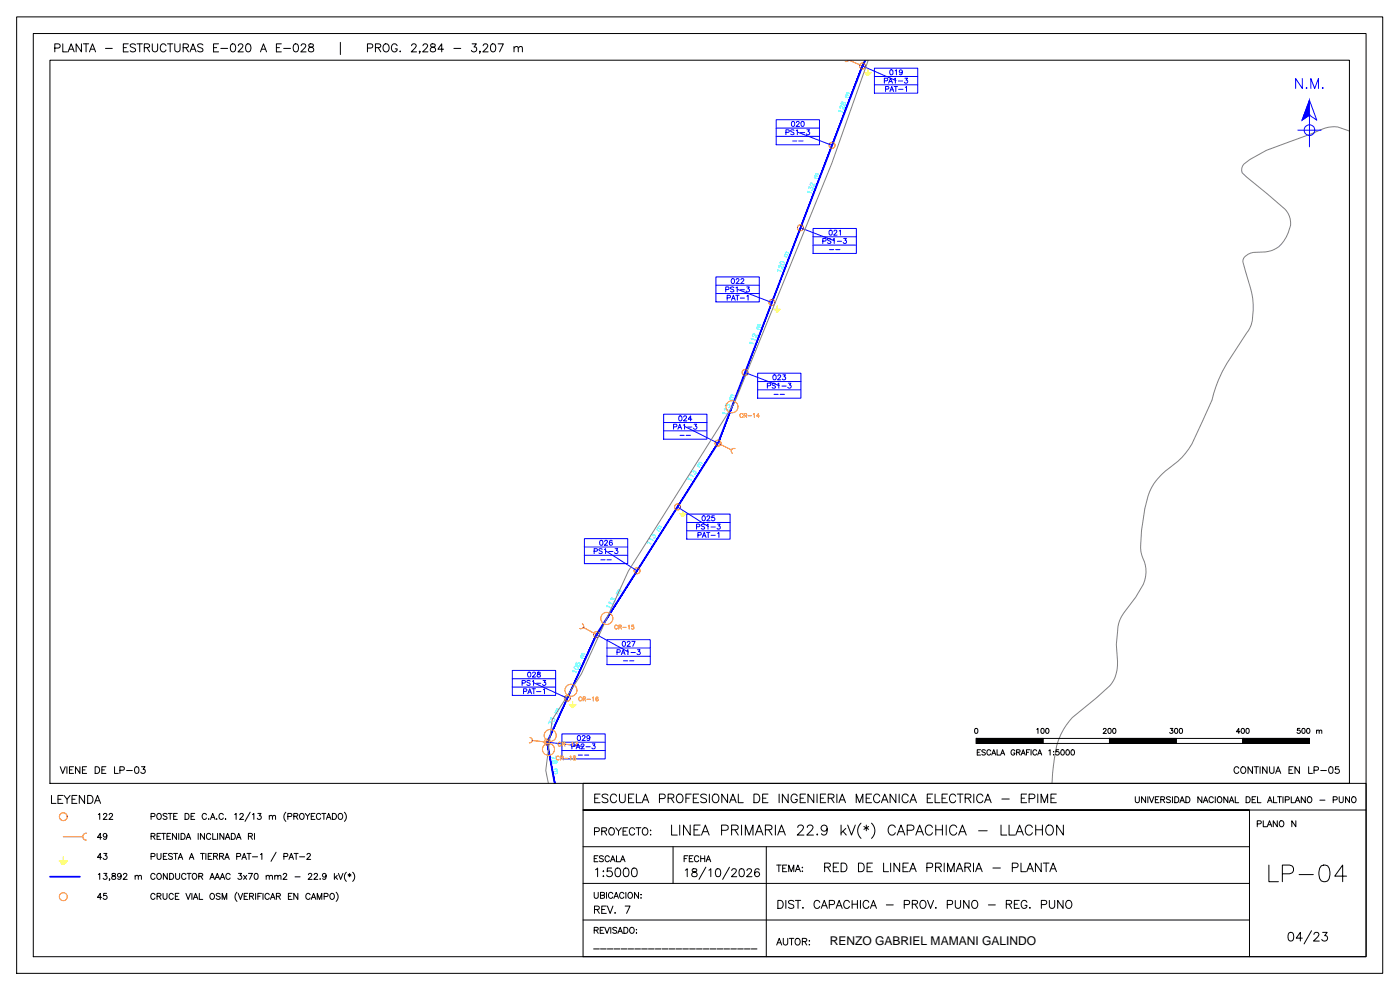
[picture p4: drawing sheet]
<svg xmlns="http://www.w3.org/2000/svg" width="420mm" height="297mm" viewBox="0 0 420 297" stroke-linecap="round" stroke-linejoin="round" font-family="sans-serif">
<!-- layer: RP_CONDUCTOR -->
<path d="M164.1 222.7l2.2 12.3h.3zM164.1 222.7h.2l2.3 12.3zM178.9 190.3l-14.8 32.4h.2zM178.9 190.3l.2 .2-14.8 32.2zM215.4 132.9l-36.5 57.4 .2 .2zM215.4 132.9l.2 .1-36.5 57.5zM258.7 19.8l-43.3 113.1 .2 .1zM258.7 19.8l.3 .1-43.4 113.1zM259.6 18.1l-.9 1.7 .3 .1zM259.6 18.1h.2l-.8 1.8z" fill="#00f" stroke="#00f" stroke-width=".3"/>
<!-- layer: RP_POSTE -->
<g fill="none" stroke="#f00" stroke-width=".3">
<circle cx="258.8" cy="19.8" r=".9"/>
<circle cx="249.7" cy="43.6" r=".9"/>
<circle cx="240.2" cy="68.3" r=".9"/>
<circle cx="231.7" cy="90.8" r=".9"/>
<circle cx="223.6" cy="111.8" r=".9"/>
<circle cx="215.5" cy="133" r=".9"/>
<circle cx="203.3" cy="152.1" r=".9"/>
<circle cx="191.2" cy="171.3" r=".9"/>
<circle cx="179" cy="190.4" r=".9"/>
<circle cx="170.3" cy="209.5" r=".9"/>
<circle cx="164.2" cy="222.7" r=".9"/>
<circle cx="19" cy="245" r="1.17"/>
</g>
<!-- layer: RP_RETENIDA -->
<path d="M254.7 18.1l-.6 .4-.4-.1M254.9 18.1l3.9 1.7M215.5 133l4 2M220.6 134.6a.79 .79 0 0 0-1.1 .4 .79 .79 0 0 0 .4 1M174.8 187.2a.79 .79 0 0 1 .3 1 .79 .79 0 0 1-1.1 .3M175.1 188.2l3.9 2.2M159 221.3a.79 .79 0 0 1 .7 .9 .79 .79 0 0 1-.8 .7M159.7 222.2l4.5 .5M19 251h5.8M25.9 250a1.05 1.05 0 0 0-1.1 1 1.05 1.05 0 0 0 1.1 1.1" fill="none" stroke="#f00" stroke-width=".3"/>
<!-- layer: RP_PTIERRA -->
<g fill="none" stroke="#ff0" stroke-width=".3">
<path d="M259.4 21.8h2M259.8 22.2h1.3M260.1 22.6h.6M260.4 20.8v1M232.2 92.8h2.1M232.6 93.2h1.3M232.9 93.6h.7M233.2 91.8v1M203.9 154.1h2M204.3 154.5h1.3M204.6 154.9h.6M204.9 153.1v1"/>
<path d="M170.9 211.5h2M171.2 211.9h1.3M171.6 212.3h.5M171.9 210.5v1M17.7 258.3h2.6M18.1 258.9h1.7M18.6 259.4h.8M19 257.1v1.2"/>
</g>
<!-- layer: RP_CUADROPOSTE -->
<g fill="none" stroke="#00f" stroke-width=".3">
<path d="M258.8 19.8l10.1 4.4M232.9 35.9h13v7.5h-13zM232.9 38.4h13M239.4 39.7l10.3 3.9M262.4 20.5h13v7.4h-13zM262.4 23h13M262.4 25.4h13M232.9 40.9h13M240.2 68.4l10.3 3.9M244 68.5h13v7.5h-13zM244 71h13M244 73.5h13"/>
<path d="M214.9 83.1h13v7.5h-13zM214.9 85.6h13M214.9 88.1h13M221.4 86.8l10.2 4M223.6 111.8l10.3 3.9M227.4 112h13v7.5h-13zM227.4 114.5h13M227.4 117h13M199.2 124.3h13v7.5h-13zM199.2 126.8h13M199.2 129.3h13M205.7 128l9.8 5"/>
<path d="M203.3 152.1l9.3 5.9M206.1 154.2h13v7.6h-13zM206.1 156.8h13M206.1 159.3h13M175.4 161.6h13v7.5h-13zM175.4 164.1h13M175.4 166.6h13M181.9 165.4l9.3 5.9M179 190.4l9.7 5.3M182.2 191.9h13v7.5h-13zM182.2 194.4h13M182.2 196.9h13"/>
<path d="M153.8 201.2h13v7.4h-13zM153.8 203.7h13M153.8 206.1h13M160.3 204.9l10 4.6M164.2 222.7l10.9 1.3M168.6 220.2h13v7.5h-13zM168.6 222.7h13M168.6 225.2h13"/>
</g>
<!-- layer: RP_VANO -->
<g fill="none" stroke="#0ff" stroke-width=".3">
<path d="M251.8 33.5l-.1-.4 1.2 .5M252.7 30.6l-.2 .6 .3 .1a.53 .53 0 0 1 .4-.5 .53 .53 0 0 1 .6 .2l-.2 .6h-.4l-.2-.9zM253.4 32.1l-.3 .8-.7-1.1-.4 .3 .2 .4M253.7 29l.8 .3M254.7 28.7l-.7-.3-.2 .3 .1 .4M255 28l-.8-.2-.2 .3 .2 .4M242.5 57.8l-.2-.4 1.3 .5M242.7 56.6l.2-.6 .3 .5a.43 .43 0 0 1 .5-.3 .43 .43 0 0 1 .3 .5 .43 .43 0 0 1-.4 .4M244.4 53.3l.8 .3M244.6 55.2l-.3 .8-.6-1.1-.5 .1 .2 .6M245.4 52.9l-.7-.2-.2 .3 .1 .4M245.7 52.3l-.8-.2v.6"/>
<path d="M234.3 78.5a.65 .65 0 0 1 .9 .1 .65 .65 0 0 1 0 .8 .66 .66 0 0 1-.8-.1 .66 .66 0 0 1-.1-.8zM235.1 79.9l-.3 .9-.7-1.2-.4 .4 .2 .3M235.4 76.9l.8 .3M236.4 76.5l-.8-.2-.1 .3 .1 .3M236.6 75.9l-.7-.2-.2 .2 .1 .4M227 98.6l.8 .3M228.1 98.2l-.8-.2-.2 .3 .2 .4M228.3 97.6l-.7-.2-.2 .2 .1 .4M233.4 81.4l-.1-.4 1.2 .4M218.9 119.7l.9 .3M220 119.3l-.8-.2v.6M220.3 118.7l-.8-.2-.2 .2 .1 .4"/>
<path d="M225.1 103.1l-.1-.4 1.2 .5M225.6 101.9l-.2-.4 1.3 .5M227.2 100.5l-.3 .8-.7-1.1-.4 .3 .2 .4M209.3 139.7l.7 .5M210.4 139.6l-.8-.3-.1 .6M210.7 139.1l-.7-.4-.2 .6M217 124.2l-.1-.4 1.2 .5M217.5 123l-.1-.4 1.2 .5M217.7 121.8l.2-.6 .3 .5a.43 .43 0 0 1 .8-.1 .43 .43 0 0 1-.4 .7M197.1 158.9l.7 .5M198.2 158.8l-.7-.4-.2 .2v.4M198.6 158.2l-.8-.4-.1 .7"/>
<path d="M206.5 143.8l-.1-.4 1.1 .7M207.1 142.7v-.3l1.1 .6M207.6 141.6l.3-.6 .2 .6a.44 .44 0 0 1 .8 .1 .44 .44 0 0 1-.5 .6M183.2 179.9l.4-.6 .2 .6a.43 .43 0 0 1 .8 .1 .43 .43 0 0 1-.5 .6M184.9 178l.8 .5M186 177.9l-.7-.3-.2 .6M186.4 177.4l-.7-.4-.2 .2v.4M194.3 162.9v-.4l1.1 .7M195 161.9l-.1-.4 1.1 .7M195.4 160.7l.4-.5 .2 .6a.43 .43 0 0 1 .5-.2 .43 .43 0 0 1 .2 .6 .43 .43 0 0 1-.5 .2M172.5 199.9a.66 .66 0 0 1 .9 .1 .66 .66 0 0 1 0 .9 .65 .65 0 0 1-.8-.2 .65 .65 0 0 1-.1-.8zM173 198.7l-.2 .6 .4 .3a.46 .46 0 0 1 .3-.7 .46 .46 0 0 1 .6 .4 .46 .46 0 0 1-.4 .5"/>
<path d="M174.2 197.2l.8 .4M175.3 196.9l-.8-.2-.1 .6M175.5 196.3l-.7-.2-.1 .6M182.2 182.1l-.1-.4 1.1 .7M182.8 181v-.4l1.1 .7M164.6 217.1l.3-.7 1 1.1M165.1 215.9l.3-.6 .3 .5a.43 .43 0 0 1 .8 0 .43 .43 0 0 1-.4 .6M166.6 213.8l.7 .4M167.6 213.6l-.7-.3-.2 .2 .1 .4M167.9 212.9l-.7-.2-.1 .6M172 201.6l-.1-.4 1.2 .5"/>
</g>
<!-- layer: VIAS -->
<path d="M260.6 18.1l-10.9 30.8-29.3 72-31.8 50.5-14.1 30.8-8.8 13.7-1.9 15.2 .8 3.9M405 39.3a8.9 8.9 0 0 0-7.4-.9l-4 1.8-13.6 4.9-4.9 2.8-1.8 1.4a2.64 2.64 0 0 0-.5 2.5l12.7 10.9a6 6 0 0 1 1.1 7.1 7.8 7.8 0 0 1-6.8 5.8 7.7 7.7 0 0 0-6 1.2 2 2 0 0 0-.8 1.8l.9 3.1a29.9 29.9 0 0 1 2.2 11.3 11.4 11.4 0 0 1-1.4 6.1 78.5 78.5 0 0 0-9 14.9l-2 6.1-6 13.1a23.6 23.6 0 0 1-8 8.2 16.9 16.9 0 0 0-6.1 11.2 45.9 45.9 0 0 0-1.2 13l.2 .9a9.9 9.9 0 0 1 .5 8.9l-2.3 3.8-3.5 4.7a9.2 9.2 0 0 0-1.9 5.3l-.4 4.2a20.1 20.1 0 0 1-.1 9l-.8 2-1 1.3-4 3.7-7.3 5.9-.9 1.1a20.1 20.1 0 0 0-4.4 11l-.8 7.6" fill="none" stroke="#808080" stroke-width=".3"/>
<!-- layer: CRUCES -->
<g fill="none" stroke="#ff7f00" stroke-width=".3">
<path d="M174.6 209.4a.49 .49 0 0 0-.7-.2 .49 .49 0 0 0-.2 .7 .45 .45 0 0 0 .4 .4 .45 .45 0 0 0 .5-.3M175 209.7l.7-.1v-.4l-.7-.1v1.2M175.4 209.7l.4 .6M176.2 209.8h1M177.8 209.3l.3-.2v1.2M179.5 209.3l-.1-.1a.53 .53 0 0 0-.7 .5 .53 .53 0 0 0 .8 .4 .38 .38 0 0 0-.2-.5 .38 .38 0 0 0-.5 .3M169.4 227.5h1.1M171 227.1l.3-.3v1.2"/>
<circle cx="219.7" cy="122" r="1.81"/>
<circle cx="182.1" cy="185.5" r="1.81"/>
<circle cx="171.4" cy="207.1" r="1.81"/>
<circle cx="164.6" cy="224.8" r="1.81"/>
<circle cx="165.1" cy="220.7" r="1.81"/>
<circle cx="19" cy="269" r="1.2"/>
</g>
<!-- layer: MARCO -->
<path d="M5 5.1h410v286.9h-410zM10 10.1h400v276.9h-400zM15 18.1h390v216.9h-390z" fill="none" stroke="#000" stroke-width=".3"/>
<!-- layer: NM -->
<g fill="none" stroke="#00f" stroke-width=".3">
<path d="M389.5 39.1h7M393 30.1l2.2 6-2.2-1.5-2.2 1.5zM393 34.6v9.5"/>
<circle cx="393" cy="39" r="1.6"/>
</g>
<path d="M393 30.1v4.5h-1.7zM391.3 34.6l-.5 1.5 2.2-1.5z" fill="#00f" stroke="#00f" stroke-width=".3"/>
<!-- layer: ROTULO -->
<g fill="none" stroke="#000" stroke-width=".3">
<path d="M16.4 14.4h1.1a.64 .64 0 0 0 .6-.6 .64 .64 0 0 0-.6-.6h-1.1v2.4M18.8 13.2v2.4h1.4M20.4 15.6l1-2.4 .9 2.4M20.8 14.8h1.1M24.4 13.2v2.4l-1.6-2.4v2.4M25 13.2h1.6M25.8 13.2v2.4M26.8 15.6l1-2.4 .9 2.4M27.2 14.8h1.1M31.6 14.5h2.1M37 14.3h.9M38.5 13.2h-1.5v2.4h1.5"/>
<path d="M40.7 13.5a.9 .9 0 0 0-.9-.4 .9 .9 0 0 0-.7 .6l.2 .4 1.1 .4 .3 .7a1.07 1.07 0 0 1-1.6 0M41.1 13.2h1.6M41.9 13.2v2.4M43.3 14.3l1.4-.1 .2-.3-.1-.5-.5-.2h-1v2.4M44.1 14.3l.8 1.3M45.7 13.2v1.7a.81 .81 0 0 0 .8 .7 .81 .81 0 0 0 .8-.7v-1.7M49.8 13.7a.88 .88 0 0 0-1-.6 .88 .88 0 0 0-.7 1v.6a.88 .88 0 0 0 .7 .9 .88 .88 0 0 0 1-.6M50.3 13.2h1.6M51.1 13.2v2.4M52.5 13.2v1.7a.8 .8 0 0 0 .7 .7 .8 .8 0 0 0 .8-.7v-1.7M55 14.3l1.3-.1 .3-.3-.1-.5-.5-.2h-1v2.4M55.8 14.3l.8 1.3"/>
<path d="M57 15.6l.9-2.4 .9 2.4M57.4 14.8h1.1M60.9 13.5a.89 .89 0 0 0-.9-.4 .89 .89 0 0 0-.7 .6l.2 .4 1.2 .4 .2 .7a1.05 1.05 0 0 1-1.6 0M64.1 14.3h.9M65.6 13.2h-1.5v2.4h1.5M66.3 14.5h2M69.5 13.3a.76 .76 0 0 1 1.1 .3 1.12 1.12 0 0 1 .1 1.4 1.12 1.12 0 0 1-1.2 .4l-.4-.9zM71.5 13.7l.3-.4 .7-.1 .3 .2 .1 .5-1.5 1.7h1.6M74 13.3a.76 .76 0 0 1 1.2 .3 1.12 1.12 0 0 1 .1 1.4 1.12 1.12 0 0 1-1.3 .4l-.3-.9zM78.2 15.6l.9-2.4 .9 2.4M78.5 14.8h1.2M83 14.3h.9"/>
<path d="M84.4 13.2h-1.4v2.4h1.4M85.1 14.5h2.1M88.3 13.3a.76 .76 0 0 1 1.2 .3l.1 .6a1.03 1.03 0 0 1-.9 1.4 1.55 1.55 0 0 1-.4-2.3zM90.4 13.7l.2-.4 .7-.1 .4 .2 .1 .5-1.5 1.7h1.6M92.8 13.3a.48 .48 0 0 0 .2 .8 .86 .86 0 0 1 1 .3 .86 .86 0 0 1-.1 1l-.3 .2a.77 .77 0 0 1-1-.5 1.18 1.18 0 0 1 1.3-1.1l.1-.5a.87 .87 0 0 0-1.2-.2zM102.2 12.7v3.7M110.3 14.4l1.4-.1 .2-.3-.1-.6-.5-.2h-1v2.4M112.7 14.3l1.3-.1 .3-.6-.6-.4h-1v2.4M113.5 14.3l.8 1.3M115.4 13.3a1.19 1.19 0 0 1 1.5 .8 1.19 1.19 0 0 1-.8 1.5 1.25 1.25 0 0 1-1.2-.9 1.25 1.25 0 0 1 .5-1.4zM119.2 13.7a.88 .88 0 0 0-1-.6 .88 .88 0 0 0-.7 1v.6a.86 .86 0 0 0 .8 .9 .86 .86 0 0 0 .9-.9h-.6M120 15.4h.2z"/>
<path d="M123.5 13.7l.3-.4 .6-.1 .4 .2 .1 .5-1.5 1.7h1.6M126 15.4h-.2h.2l-.2 .6M127 13.7l.2-.4 .7-.1 .3 .2 .1 .5-1.4 1.7h1.5M129.3 13.3a.5 .5 0 0 0 .3 .8 .85 .85 0 0 1 1 .3 .85 .85 0 0 1-.1 1l-.8 .2-.5-.3a.88 .88 0 0 1 .2-.9 .88 .88 0 0 1 .9-.3 .48 .48 0 0 0 .2-.8zM133.1 14.8h-1.7l1.2-1.6v2.4M136.2 14.5h2.1M141.7 13.2h1.3l-.7 .9a.8 .8 0 0 1 .7 .7 .8 .8 0 0 1-.6 .9 .8 .8 0 0 1-.9-.6M144.1 15.4h-.2h.2l-.2 .6M145 13.7l.2-.4 .7-.1 .4 .2 .1 .5-1.5 1.7h1.6M147.5 13.3a.76 .76 0 0 1 1.2 .3l.1 .6a1.03 1.03 0 0 1-.9 1.4 1.55 1.55 0 0 1-.4-2.3zM149.5 13.2h1.6l-1.2 2.4M154.3 14.4l.5-.4 .6 .1 .1 1.5"/>
<path d="M154.3 14v1.6M155.5 14.4l.6-.4 .6 .1 .1 1.5M292.7 218.6a.74 .74 0 0 1 .9 .6 .74 .74 0 0 1-.5 .9l-.6-.3zM175 235h235v52h-235zM293 221.6h20v1.5h-20zM293.3 225.7h.6M294.3 224.9h-1v1.7h1M295.7 225.2l-.4-.3-.6 .3v.3l1 .4v.4l-.4 .3-.6-.3M297.3 225.3a.59 .59 0 0 0-.6-.4 .59 .59 0 0 0-.5 .7v.3a.59 .59 0 0 0 .5 .7 .59 .59 0 0 0 .6-.4M297.6 226.6l.6-1.7 .7 1.7M297.9 226h.7M299.2 224.9v1.7h.9"/>
<path d="M300.3 226.6l.6-1.7 .6 1.7M300.5 226h.8M304.6 225.3a.59 .59 0 0 0-.7-.4 .59 .59 0 0 0-.5 .7v.3a.57 .57 0 0 0 .6 .7 .57 .57 0 0 0 .6-.7h-.4M305.1 225.7l.9-.1 .1-.5-1-.2v1.7M305.6 225.7l.6 .9M306.5 226.6l.6-1.7 .6 1.7M306.7 226h.8M308.1 225.7h.6M309.1 224.9h-1v1.7M309.4 224.9v1.7M311.1 225.3a.59 .59 0 0 0-.7-.4 .59 .59 0 0 0-.4 .7v.3a.59 .59 0 0 0 .4 .7 .59 .59 0 0 0 .7-.4M311.4 226.6l.6-1.7 .6 1.7"/>
<path d="M311.7 226h.7M313 221.6h20v1.5h-20zM314.8 225.3l.4-.4v1.7M316.2 225.5h.1M316.2 226.4h.1M317.7 224.9h-.7l-.1 .7a.57 .57 0 0 1 .9 0 .57 .57 0 0 1-.2 .9 .57 .57 0 0 1-.8-.2M318.6 225a.79 .79 0 0 1 .9 .6 .79 .79 0 0 1-.5 1l-.6-.3-.1-.7zM320.1 225a.79 .79 0 0 1 .9 .6 .79 .79 0 0 1-.5 1l-.5-.3-.1-.7zM321.6 225a.79 .79 0 0 1 1 .6 .79 .79 0 0 1-.6 1l-.5-.3-.1-.7zM333 221.6h20v1.5h-20zM340.7 239v1.3l.5 .5 .6-.2 .1-1.6M343.8 239v1.8l-1.2-1.8v1.8"/>
<path d="M344.5 239v1.8M344.9 239l.7 1.8 .7-1.8M346.7 239.9h.7M347.8 239h-1.1v1.8h1.1M348.4 239.9l1-.1 .1-.6-1.1-.2v1.8M349 239.9l.5 .9M351.3 239.3l-.5-.3-.6 .1v.6l.9 .4 .2 .5-.5 .2-.7-.2M351.9 239v1.8M352.6 239h.5a.95 .95 0 0 1 .7 .9 .95 .95 0 0 1-.7 .9h-.5zM353 221.6h20v1.5h-20zM355.9 239h.6a.95 .95 0 0 1 .6 .9 .95 .95 0 0 1-.6 .9h-.6zM360.7 239v1.8l-1.2-1.8v1.8"/>
<path d="M364.1 239.5a.66 .66 0 0 0-.7-.5 .66 .66 0 0 0-.6 .7v.5a.67 .67 0 0 0 .6 .6 .67 .67 0 0 0 .7-.4M364.7 239v1.8M365.5 239.3l.2-.2a.84 .84 0 0 1 1 .8 .84 .84 0 0 1-1 .9l-.4-.6zM368.5 239v1.8l-1.2-1.8v1.8M370.7 239v1.8h1.1M373 221.6h20v1.5h-20zM374 239h.6a.97 .97 0 0 1 .6 .9 .97 .97 0 0 1-.6 .9h-.6zM375.8 239.9h.7M376.9 239h-1.1v1.8h1.1M377.4 239v1.8h1M382.2 239v1.8h1M383.4 239h1.2"/>
<path d="M384 239v1.8M385 239v1.8M385.7 240l1.1-.1v-.7l-1.1-.2v1.8M387.5 239v1.8h1.1M391.7 239v1.8l-1.2-1.8v1.8M392.7 239.1a.84 .84 0 0 1 1 .8 .84 .84 0 0 1-1 .9l-.4-.6zM400.1 240l1.1-.1v-.7l-1.1-.2v1.8M401.9 239v1.3l.5 .5 .6-.2 .1-1.6M405 239v1.8l-1.2-1.8v1.8M406 239.1a.84 .84 0 0 1 1 .8 .84 .84 0 0 1-1 .9l-.4-.6zM175 254h200M201.5 247.6v3h1.8"/>
<path d="M202 254v11.1M204 247.6v3M207.1 247.6v3l-2-3v3M208.3 249h1.1M210.1 247.6h-1.8v3h1.8M210.5 250.6l1.2-3 1.1 3M211 249.5h1.4M216.6 249.1l1.7-.1a.79 .79 0 0 0 .2-.9 .79 .79 0 0 0-.7-.5h-1.2v3M219.6 249l1.7-.2 .3-.4-.2-.6-.6-.2h-1.2v3M220.6 249l1 1.6M222.5 247.6v3M223.7 250.6v-3l1.1 3 1.2-3v3"/>
<path d="M226.7 250.6l1.1-3 1.2 3M227.1 249.5h1.5M229.7 249l1.7-.2 .3-.4-.1-.6-.6-.2h-1.3v3M230 254v33M230.7 249l1 1.6M232.7 247.6v3M233.4 250.6l1.1-3 1.2 3M233.8 249.5h1.5M239.4 248.3l.2-.5 .4-.2 .8 .1a.66 .66 0 0 1 .2 1l-1.7 1.9h2M242.3 248.3l.1-.5 .4-.2 .9 .1a.66 .66 0 0 1 .1 1l-1.7 1.9h2M245.3 250.3v.3zM248.3 248.5a.93 .93 0 0 1-1.3 .9 .93 .93 0 0 1-.4-1.5 .93 .93 0 0 1 1.5 .1 2.71 2.71 0 0 1-.3 2.4 .87 .87 0 0 1-1.3-.3"/>
<path d="M252.4 247.6v3M253 249.4l1 1.2M253.8 248.5l-1.4 1.5M254.4 247.6l1.1 3 1.2-3M258.4 247a3.1 3.1 0 0 0 0 4.6M259.3 248l1.4 .8M260 247.6v1.7M260.7 248l-1.4 .8M261.6 247a3.1 3.1 0 0 1 0 4.6M268.7 248.3a1.1 1.1 0 0 0-1.3-.8 1.1 1.1 0 0 0-.8 1.2 1.32 1.32 0 0 0 .2 1.4 1.32 1.32 0 0 0 1.5 .3l.4-.6M269.3 250.6l1.1-3 1.1 3M269.7 249.5h1.4"/>
<path d="M272.3 249.1h1.3a.78 .78 0 0 0 .7-.8 .78 .78 0 0 0-.7-.7h-1.3v3M274.8 250.6l1.2-3 1.1 3M275.3 249.5h1.4M279.8 248.3a1.1 1.1 0 0 0-1.2-.8 1.1 1.1 0 0 0-.9 1.2 1.31 1.31 0 0 0 .3 1.4 1.31 1.31 0 0 0 1.4 .3l.4-.6M280.8 249h2M280.8 247.6v3M282.8 247.6v3M284 247.6v3M287.1 248.3a1.1 1.1 0 0 0-1.2-.8 1.1 1.1 0 0 0-.9 1.2 1.31 1.31 0 0 0 .3 1.4 1.31 1.31 0 0 0 1.4 .3l.4-.6M287.7 250.6l1.1-3 1.2 3M288.1 249.5h1.5M293.7 249.3h2.6"/>
<path d="M300.4 247.6v3h1.7M302.8 247.6v3h1.7M304.8 250.6l1.2-3 1.1 3M305.3 249.5h1.4M309.8 248.3a1.1 1.1 0 0 0-1.2-.8 1.1 1.1 0 0 0-.9 1.2 1.31 1.31 0 0 0 .3 1.4 1.31 1.31 0 0 0 1.4 .3l.4-.6M310.8 249h2M310.8 247.6v3M312.8 247.6v3M314.1 248a1.1 1.1 0 0 1 1.3-.4 1.1 1.1 0 0 1 .7 1.1 1.32 1.32 0 0 1-.3 1.4 1.32 1.32 0 0 1-1.4 .3 1.85 1.85 0 0 1-.3-2.4zM319.1 247.6v3l-2-3v3M354.1 240.8l.7-1.8 .7 1.8M354.4 240.2h.8"/>
<path d="M361.1 240.8l.7-1.8 .7 1.8M361.4 240.2h.8M368.9 240.8l.7-1.8 .7 1.8M369.2 240.2h.8M380.4 240.8l.7-1.8 .7 1.8M380.7 240.2h.8M388.7 240.8l.7-1.8 .7 1.8M389 240.2h.8M396.1 240.1h1.5M410 243h-235h200v44M175 276h200M175 265.1h200"/>
<path d="M178.3 267.7v1.3l.5 .5 .7-.2v-1.6M178.3 279.1l1.1-.1 .1-.6-1.2-.2v1.8M178.9 279.1l.6 .9M180.1 279.1h.7M180.2 268.6l1.1-.1v-.6l-1.1-.2v1.8l1.1-.1 .1-.4-.4-.4M181.3 278.2h-1.2v1.8h1.2M181.5 278.2l.7 1.8 .7-1.8M182 267.7v1.8M183.3 278.2v1.8M183.9 268.2a.66 .66 0 0 0-.8-.5 .66 .66 0 0 0-.5 .7 .74 .74 0 0 0 .2 1 .74 .74 0 0 0 1-.1l.1-.2M184.2 269.5l.7-1.8 .7 1.8M184.5 269h.9"/>
<path d="M185.1 278.5l-.4-.3-.8 .3 .2 .4 1 .6v.3l-.4 .2-.8-.2M185.7 279.4h.9M187.2 268.2a.66 .66 0 0 0-.7-.5 .66 .66 0 0 0-.6 .7 .74 .74 0 0 0 .3 1 .74 .74 0 0 0 1-.1v-.2M187.2 278.2h.6a.95 .95 0 0 1 .7 .9 .95 .95 0 0 1-.7 .9h-.6zM187.8 267.7v1.8M188.8 267.8a.84 .84 0 0 1 1 .8 .84 .84 0 0 1-1 .9l-.4-.6zM189.3 278.3a.84 .84 0 0 1 1.1 .8 .84 .84 0 0 1-1.1 .9l-.3-.6zM190.9 278.9h.2zM190.9 280h.2zM191.6 267.7v1.8l-1.2-1.8v1.8M192.3 268.4h.2zM192.3 269.5h.2z"/>
<path d="M205.7 261.1l.5-.4v2.3M207.8 260.8a.49 .49 0 0 0 .3 .8l.4 .1a.69 .69 0 0 1 .7 .6 .69 .69 0 0 1-.6 .7h-.4a.69 .69 0 0 1-.6-.7 .69 .69 0 0 1 .7-.6l.4-.1a.47 .47 0 0 0 .3-.8zM211.8 260.2l-2 3.6M212.7 261.1l.6-.4v2.3M215 260.8a.8 .8 0 0 1 1.2 .3 1.13 1.13 0 0 1 .1 1.3 1.13 1.13 0 0 1-1.3 .5 1.88 1.88 0 0 1 0-2.1zM218.9 260.2l-2 3.6M219.6 261.2l.5-.5h.4l.5 .4-.4 .8-1.1 1.1h1.6M222.1 260.8a.8 .8 0 0 1 1.2 .3 1.13 1.13 0 0 1 .1 1.3 1.13 1.13 0 0 1-1.3 .5l-.3-.9zM224.2 261.2l.4-.5h.5l.5 .4-.4 .8-1.1 1.1h1.6M227.8 261a.7 .7 0 0 0-1-.2 1.36 1.36 0 0 0 .5 2.2 .75 .75 0 0 0 .7-.7 .75 .75 0 0 0-.8-.7 .75 .75 0 0 0-.7 .6M185.4 280l.7-1.8 .7 1.8"/>
</g>
<!-- layer: 0 -->
<g fill="#000" stroke="#000" stroke-width=".3">
<path d="M293 221.6l20 1.5v-1.5zM293 221.6l20 1.5h-20z"/>
<path d="M333 221.6l20 1.5v-1.5zM333 221.6l20 1.5h-20z"/>
<path d="M373 221.6l20 1.5v-1.5zM373 221.6l20 1.5h-20z"/>
</g>
<!-- layer: RP_LEYENDA -->
<g fill="none" stroke="#000" stroke-width=".3">
<path d="M45.3 245l1.1-.1v-.7l-1.1-.1v1.8M45.3 250.9l1.1-.1v-.6l-1.1-.2v1.8M45.3 257l1.1-.1v-.7l-1.1-.1v1.8M45.9 250.9l.6 .9M47.1 256.1v1.2l.5 .6 .6-.3 .1-1.5M47.1 250.9h.7M47.2 244.3l.2-.2a.84 .84 0 0 1 1 .9 .84 .84 0 0 1-1 .8l-.3-.6zM48.2 250h-1.1v1.8h1.1M48.5 250h1.2M49 256.9h.7M49.1 250v1.8M50.1 244.3l-.4-.2-.8 .2 .2 .4 .9 .5 .1 .4-.4 .3-.8-.3"/>
<path d="M50.1 256.1h-1.1v1.8h1.1M50.1 250.9h.7M50.5 244.1h1.2M51.1 244.1v1.8M51.2 250h-1.1v1.8h1.1M51.8 256.3l-.5-.2-.7 .2 .1 .4 1 .5-.1 .6-.6 .1-.4-.3M52.1 244.9h.7M52.1 256.1h1.2M52.7 256.1v1.8M53 250v1.8l-1.2-1.8v1.8M53.2 244.1h-1.1v1.8h1.1M53.5 257.9l.7-1.8 .6 1.8"/>
<path d="M53.6 250v1.8M53.7 257.2h.9M54.3 250h.6a.95 .95 0 0 1 .7 .9 .95 .95 0 0 1-.7 .9h-.6zM55.5 244.1h.6a.96 .96 0 0 1 .7 .9 .96 .96 0 0 1-.7 .9h-.6zM55.9 251.8l.7-1.8 .6 1.8M56.1 251.3h.9M56.8 257.9l.7-1.8 .7 1.8M57.1 257.2h.8M57.3 244.9h.7M58.4 244.1h-1.1v1.8h1.1M59.5 250v1.8M60.2 256.1h1.2"/>
<path d="M60.8 256.1v1.8M61.4 250v1.8l-1.2-1.8v1.8M61.8 256.1v1.8M62 244.5a.67 .67 0 0 0-.8-.4 .67 .67 0 0 0-.5 .6 .75 .75 0 0 0 .2 1 .75 .75 0 0 0 1-.1l.1-.2M62.5 256.9h.7M62.6 245.8h.1zM63.2 245.9l.6-1.8 .7 1.8M63.2 250.5a.67 .67 0 0 0-.7-.5 .67 .67 0 0 0-.5 .7v.5a.67 .67 0 0 0 .5 .6 .67 .67 0 0 0 .7-.4M63.4 245.2h.9M63.6 256.1h-1.1v1.8h1.1M63.8 250v1.8h1.1M64.1 256.9l1-.1 .1-.6-1.1-.1v1.8"/>
<path d="M64.7 256.9l.6 1M65 245.8h.1zM65.3 250v1.8M65.9 256.9l1-.1 .1-.6-1.1-.1v1.8M66.5 256.9l.6 1M67 244.5a.67 .67 0 0 0-.7-.4 .67 .67 0 0 0-.6 .6 .75 .75 0 0 0 .2 1 .75 .75 0 0 0 1-.1l.1-.2M67.2 250v1.8l-1.2-1.8v1.8M67.4 257.9l.7-1.8 .7 1.8M67.6 245.8h.2zM67.6 251.8l.7-1.8 .7 1.8M67.7 257.2h.9M67.9 251.3h.8"/>
<path d="M69.4 250h.6a.97 .97 0 0 1 .6 .9 .97 .97 0 0 1-.6 .9h-.6zM70.4 244.4l.5-.3v1.8M71 251.8l.6-1.8 .7 1.8M71 257l1.1-.1 .1-.7-1.2-.1v1.8M71.2 251.3h.9M72 244.5l.3-.4 .7 .3-1.1 1.5h1.2M72.6 257.9l.7-1.8 .7 1.8M72.8 257.2h.9M74.1 256.1h1.2M74.5 250.9l1.1-.1 .1-.6-1.2-.2v1.8M74.7 256.1v1.8M75.1 243.7l-1.6 2.8"/>
<path d="M75.2 250.9l.6 .9M75.8 244.4l.4-.3v1.8M75.8 257.1h1.5M76.4 250v1.8M77.4 244.1h.9l-.5 .6a.6 .6 0 0 1 .6 .6 .6 .6 0 0 1-.5 .6 .6 .6 0 0 1-.7-.4M78.2 256.4l.4-.3v1.8M80.8 245l.4-.3h.5l.1 1.2M80.8 244.7v1.2M81.8 245l.4-.3h.4l.1 1.2M82.9 255.7l-1.6 2.8M85.2 257l1-.1 .1-.7-1.1-.1v1.8M85.8 243.7a1.88 1.88 0 0 0 0 2.8"/>
<path d="M86.4 245l1-.1 .1-.7-1.1-.1v1.8M86.7 257.9l.7-1.8 .7 1.8M87 257.2h.8M88.2 244.9l1-.1 .1-.6-1.1-.1v1.8M88.3 256.1h1.2M88.8 244.9l.6 1M88.9 256.1v1.8M89.9 257.1h1.5M90.1 244.3l.2-.2a.84 .84 0 0 1 1 .9 .84 .84 0 0 1-1 .8l-.4-.6zM91.6 244.1l.7 .8v1M92.1 256.5l.4-.4h.5l.2 .3-.3 .6-.8 .9h1.1M93 244.1l-.7 .8"/>
<path d="M93.4 244.9h.7M94.5 244.1h-1.1v1.8h1.1M96.2 244.5a.67 .67 0 0 0-.7-.4 .67 .67 0 0 0-.5 .6 .75 .75 0 0 0 .2 1 .75 .75 0 0 0 1-.1v-.2M96.6 244.1h1.2M97.2 244.1v1.8M98 245.9l.6-1.8 .7 1.8M98.2 245.2h.9M99.8 244.1h.6a.95 .95 0 0 1 .6 .9 .95 .95 0 0 1-.6 .9h-.6zM101.6 244.3l.2-.2a.84 .84 0 0 1 1.1 .9 .84 .84 0 0 1-1.1 .8l-.3-.6zM103.4 243.7a1.88 1.88 0 0 1 0 2.8M29.5 262.4l.4-.3v1.7M31.1 262.1h1l-.5 .6a.6 .6 0 0 1 .4 1 .6 .6 0 0 1-1-.2"/>
<path d="M32.9 263.8h-.1h.1l-.1 .4M33.7 262.1v.5l.8 .3 .2 .4a.63 .63 0 0 1-.5 .6 .63 .63 0 0 1-.7-.4l.3-.6 .8-.4v-.4zM36.4 262.6a.56 .56 0 0 1-.8 .5 .56 .56 0 0 1-.2-.9 .56 .56 0 0 1 .9 .1l.1 .3a.85 .85 0 0 1-.7 1.2l-.4-.2M37 262.5l.4-.4h.3l.4 .3-.3 .6-.8 .8h1.2M40.6 263l.4-.4 .4 .1 .1 1.1M40.6 262.6v1.2M41.5 263l.4-.4 .5 .1v1.1M46.5 262.5a.65 .65 0 0 0-.7-.5 .65 .65 0 0 0-.5 .7v.5a.65 .65 0 0 0 .5 .7 .65 .65 0 0 0 .7-.5M46.5 268.5a.65 .65 0 0 0-.7-.5 .65 .65 0 0 0-.5 .7v.5a.65 .65 0 0 0 .5 .7 .65 .65 0 0 0 .7-.5M47.1 268.9l1.1-.1v-.6l-1.1-.2v1.9M47.4 262.1a.84 .84 0 0 1 1 .8 .84 .84 0 0 1-1 .9l-.3-.6zM47.7 268.9l.6 1"/>
<path d="M48.9 268v1.3l.5 .6 .6-.3 .1-1.6M50.2 262.1v1.7l-1.2-1.7v1.7M50.9 262.1h.6a.95 .95 0 0 1 .6 .8 .95 .95 0 0 1-.6 .9h-.6zM52 268.5a.65 .65 0 0 0-.7-.5 .65 .65 0 0 0-.6 .7v.5a.65 .65 0 0 0 .6 .7 .65 .65 0 0 0 .7-.5M52.6 268.9h.7M52.7 262.1v1.2l.5 .5 .6-.2 .1-1.5M53.7 268h-1.1v1.9h1.1M55.8 262.5a.67 .67 0 0 0-.8-.5 .67 .67 0 0 0-.5 .7v.5a.67 .67 0 0 0 .5 .7 .67 .67 0 0 0 .8-.5M55.8 268l.7 1.9 .6-1.9M56.1 262.1h1.2M56.7 262.1v1.7M57.6 268v1.9"/>
<path d="M57.8 262.3l.2-.2a.84 .84 0 0 1 1.1 .8 .84 .84 0 0 1-1.1 .9l-.3-.6zM58 269.9l.7-1.9 .7 1.9M58.3 269.2h.8M59.6 262.9l1.1-.1 .1-.6-1.2-.1v1.7M59.8 268v1.9h1.1M60.2 262.9l.7 .9M63 263.8l.7-1.7 .7 1.7M63.2 263.3h.9M63.3 268.1a.84 .84 0 0 1 1.1 .9 .84 .84 0 0 1-1.1 .8l-.3-.6zM64.5 263.8l.7-1.7 .7 1.7M64.8 263.3h.8M66.1 263.8l.7-1.7 .6 1.7"/>
<path d="M66.1 268.3l-.5-.3-.7 .3 .1 .4 1.1 .6v.3l-.5 .3-.7-.3M66.3 263.3h.9M66.7 269.9v-1.9l.7 1.9 .7-1.9v1.9M69.1 262.5a.65 .65 0 0 0-.8-.5 .65 .65 0 0 0-.5 .7v.5a.65 .65 0 0 0 .5 .7 .65 .65 0 0 0 .8-.5M71.1 267.7a1.88 1.88 0 0 0 0 2.8M71.5 268l.7 1.9 .6-1.9M71.6 262.1h.9l-.5 .6a.6 .6 0 0 1 .4 1 .6 .6 0 0 1-1-.2M73.1 262.6l.9 1.2M73.3 268.9h.7M74 262.6l-.9 1.2M74.4 268h-1.1v1.9h1.1M74.5 262.1h1.3l-.9 1.7"/>
<path d="M74.9 268.9l1-.1 .1-.6-1.1-.2v1.9M75.5 268.9l.6 1M76.5 262.1h.3a.93 .93 0 0 1 .7 .8 .93 .93 0 0 1-.7 .9 1.12 1.12 0 0 1-.3-1.7zM76.7 268v1.9M77.4 268.9h.7M78.5 268h-1.1v1.9M78.9 268v1.9M79.9 263l.4-.4 .4 .1 .1 1.1M79.9 262.6v1.2M80.8 263l.4-.4 .5 .1 .1 1.1M80.8 268.5a.66 .66 0 0 0-.7-.5 .66 .66 0 0 0-.6 .7 .74 .74 0 0 0 .3 1 .74 .74 0 0 0 .9-.1l.1-.2M81.2 269.9l.7-1.9 .6 1.9"/>
<path d="M81.4 269.2h.9M82.4 263l.5-.4 .4 .1 .1 1.1M82.4 262.6v1.2M83 268.9l1-.1 .1-.6-1.1-.2v1.9M83.4 263l.4-.4 .4 .1 .1 1.1M83.6 268.9l.6 1M85 262.5l.4-.4h.5l.1 .3-.2 .6-.9 .8h1.2M86.6 268.9h.6M87.7 268h-1.1v1.9h1.1M88.5 263.1h1.6M89.4 268v1.9l-1.2-1.9v1.9M92.6 262.5l.3-.4h.5l.2 .3-.3 .6-.8 .8h1.2"/>
<path d="M93.1 268.5a.66 .66 0 0 0-.8-.5 .66 .66 0 0 0-.5 .7 .74 .74 0 0 0 .2 1 .74 .74 0 0 0 1-.1l.1-.2M93.4 269.9l.7-1.9 .7 1.9M93.7 269.2h.8M94.3 262.5l.3-.4h.5l.2 .3-.3 .6-.8 .8h1.2M95.2 269.9v-1.9l.7 1.9 .7-1.9v1.9M96 263.8h.2zM97.3 269l1-.1 .1-.7-1.1-.2v1.9M97.9 262.6a.56 .56 0 0 1-.8 .5 .56 .56 0 0 1-.2-.9 .56 .56 0 0 1 .9 .1l.1 .3a.85 .85 0 0 1-.7 1.2l-.4-.2M99.2 268.3l.1-.2a.83 .83 0 0 1 1.1 .9 .83 .83 0 0 1-1.1 .8l-.3-.6zM100.4 262.1v1.7M100.7 263.2l.6 .6M100.9 267.7a1.88 1.88 0 0 1 0 2.8"/>
<path d="M101.2 262.6l-.8 .9M101.6 262.1l.6 1.7 .7-1.7M103.9 261.7a1.85 1.85 0 0 0 0 2.7M104.5 262.3l.8 .5M104.9 262.1v1M105.3 262.3l-.8 .5M105.8 261.7a1.81 1.81 0 0 1 0 2.7"/>
</g>
<!-- layer: RP_CONDUCTOR -->
<path d="M15 263h9" fill="none" stroke="#00f" stroke-width=".51"/>
<text font-size="8.8" x="379.6" y="265.6">LP-04</text>
<text font-size="7.5" x="385.2" y="284.3">04/23</text>
<text font-size="6.6" fill="#00f" x="387.7" y="27.9">N.M.</text>
<g font-size="5.7">
<text x="14.1" y="242.4">LEYENDA</text>
<text x="177.1" y="242">ESCUELA PROFESIONAL DE INGENIERIA MECANICA ELECTRICA - EPIME</text>
<text x="177.1" y="251.9">PROYECTO:</text>
<text x="246.2" y="262.8">RED DE LINEA PRIMARIA - PLANTA</text>
<text x="177.4" y="264.2">1:5000</text>
<text x="232.1" y="273.8">DIST. CAPACHICA - PROV. PUNO - REG. PUNO</text>
</g>
<g font-size="5.3">
<text x="231.8" y="262.8">TEMA:</text>
<text x="177.1" y="275.2">REV. 7</text>
</g>
<g font-size="4.9" fill="#00f">
<text x="218.4" y="86.4">022</text>
<text x="230.7" y="115.4">023</text>
<text x="207.8" y="160.2">PS1-3</text>
</g>
<g font-size="4.9">
<text x="16.9" y="233.2">VIENE DE LP-03</text>
<text x="369" y="233.2">CONTINUA EN LP-05</text>
<text x="28.2" y="246.9">122</text>
<text x="376.1" y="249.4">PLANO N</text>
<text x="27.9" y="252.9">49</text>
<text x="27.9" y="258.9">43</text>
<text x="177.1" y="259.6">ESCALA</text>
<text x="204.3" y="259.6">FECHA</text>
<text x="27.9" y="270.9">45</text>
<text x="231.8" y="284.7">AUTOR:</text>
</g>
<text font-size="4.9" fill="#ff7f00" x="168.3" y="233.5" transform="rotate(-90 168.3 233.5)">78 m</text>
<g font-size="4.4" fill="#00f">
<text x="265.6" y="23.6">019</text>
<text x="264.6" y="28.6">PAT-1</text>
<text x="236.4" y="39.2">020</text>
<text x="247.6" y="71.6">021</text>
<text x="217" y="91.4">PAT-1</text>
<text x="202.5" y="127.4">024</text>
<text x="209.5" y="157.3">025</text>
<text x="178.9" y="164.7">026</text>
<text x="185.6" y="195.1">027</text>
<text x="155.6" y="206.7">PS1-3</text>
<text x="157" y="204.3">028</text>
</g>
<g font-size="4.4" fill="#ff7f00">
<text x="220.8" y="126.6">CR-14</text>
<text x="183.1" y="190.1">CR-15</text>
<text x="172.2" y="223.3">029</text>
</g>
<g font-size="4.4">
<text x="310.1" y="221.2">100</text>
<text x="329.8" y="221.2">200</text>
<text x="350" y="221.2">300</text>
<text x="369.7" y="221.2">400</text>
<text x="388.1" y="221.2">500 m</text>
</g>
<text font-size="4" fill="#ff7f00" x="166.2" y="225.1">CR-17</text>
<text font-size="3.6" x="249" y="283.5">RENZO GABRIEL MAMANI GALINDO</text>
<g font-size="2.6" fill="#00f">
<text x="236.7" y="43.4">--</text>
<text x="247.6" y="76.2">--</text>
<text x="231.1" y="119.6">--</text>
<text x="202.8" y="131.9">--</text>
<text x="179.2" y="169.3">--</text>
<text x="185.9" y="199.7">--</text>
</g>
<text font-size="2.6" fill="#ff7f00" x="172.5" y="227.9">--</text>
<text font-size="2.6" x="177.1" y="286.1">________________________</text>
</svg>
